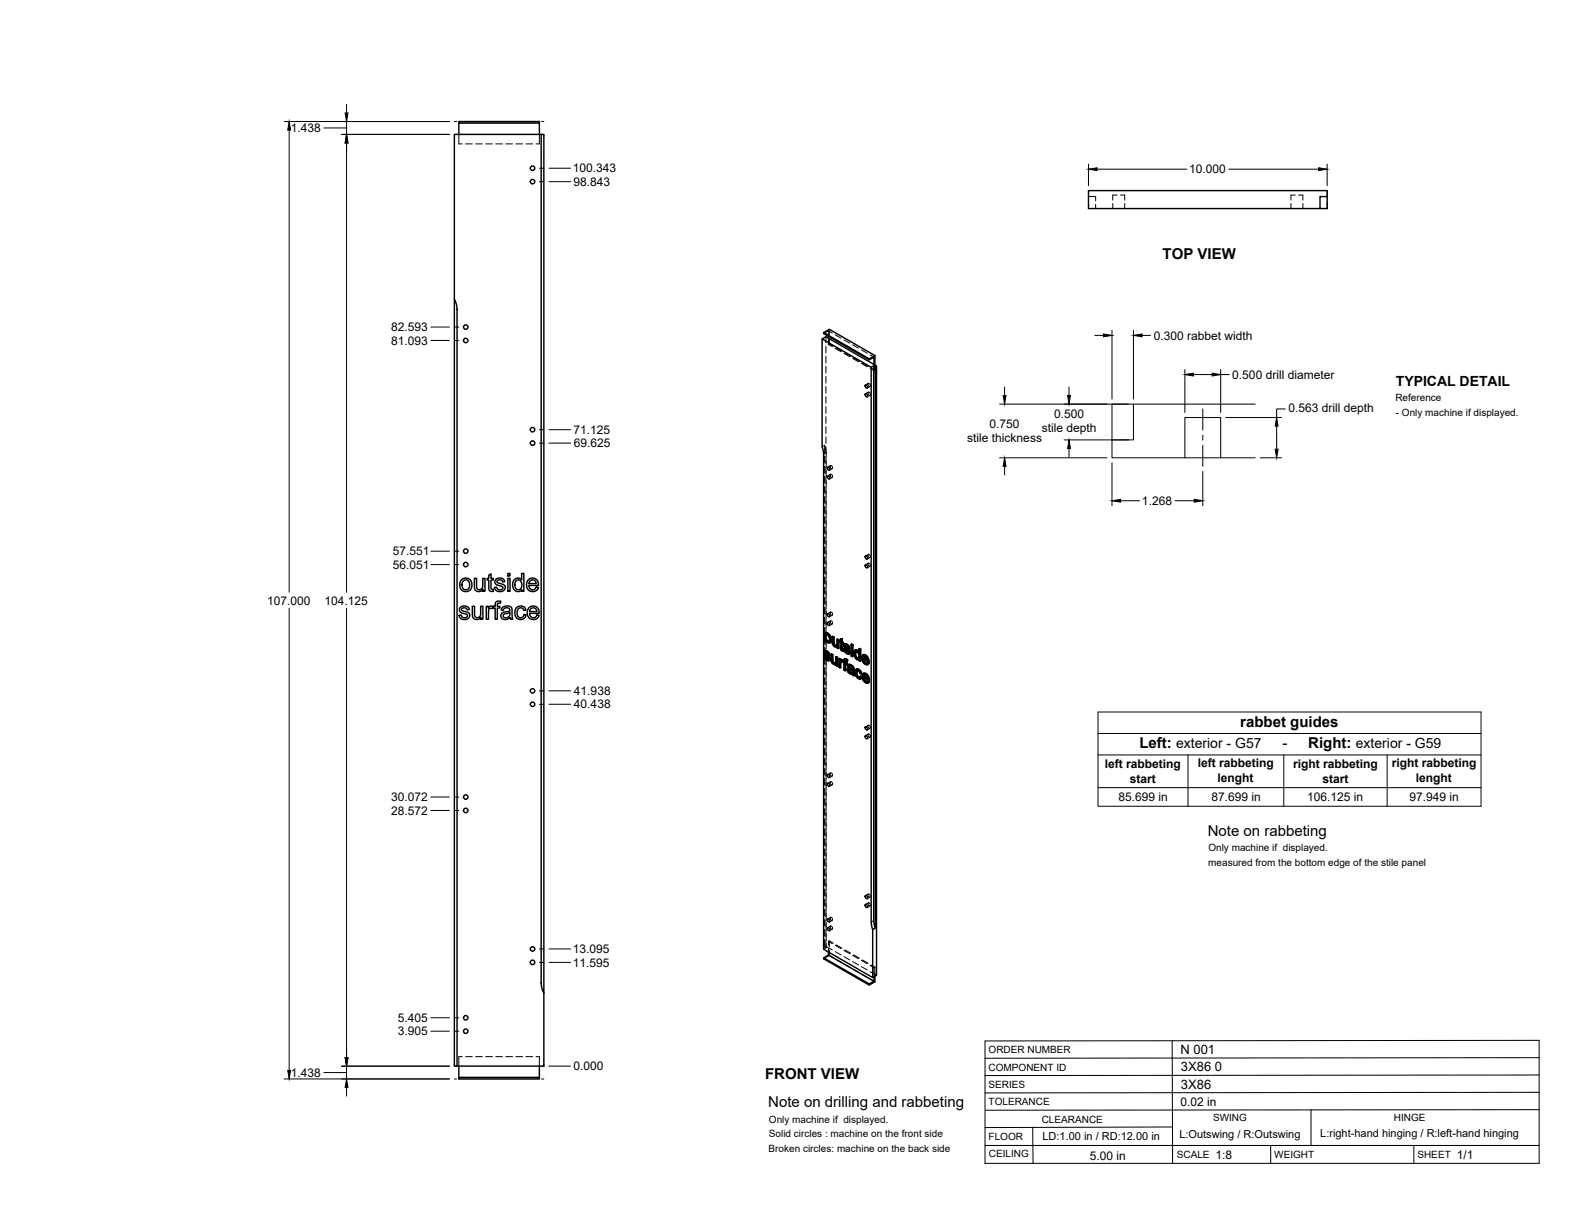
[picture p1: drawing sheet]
<svg xmlns="http://www.w3.org/2000/svg" width="559mm" height="432mm" viewBox="0 0 559 432" stroke-linecap="round" stroke-linejoin="round" font-family="sans-serif">
<!-- layer: Visible -->
<g fill="none" stroke="#000" stroke-width=".51">
<path d="M162.8 43.7v4M191.4 43.7h-28.6v-.6h28.6v4.6M192 47.7h1v304.6l-.7-1.4-.3-2.2zM192 47.7h-30.8v58.5M468.3 69.7h2.6v4.3h-2.6zM470.9 69.7v-2.1h-84.7v6.4h82.1M161.2 106.2l.6 1.4 .4 2.2v268.5h-1zM292.2 118l2-1.2 16.2 9.4M293.9 119.3v.7M291.7 120.3l17.4 10M307 139.8l.6 .1 .2 .9-.7-.2zM307 136.7l.6 .1 .2 .8-.7-.1z"/>
<path d="M308.4 127.3l-16.2-9.3v.4l16.2 9.3M310 129.8l-.9 .5v196.9l.5 2.6M310.4 126.2l-2 1.1v.4l1.7-1v2.6M310.4 126.2v3.3M310.5 130.1l-.5-.3v196.9l.5 2.6M310.5 130.1l.5-.3v216.3l-1.4 .7v-16.9l.9-.6M310.5 130.1v199.2M311 129.8l-18-10.3-1.3 .8v38.2l.5 2.7v71.5l.4 .2M293.6 168.9l.6 .2 .2 .8-.7-.2zM293.6 165.8l.6 .2 .2 .8-.7-.2zM307 197.3l.6 .2 .2 .8-.7-.2zM163.2 215.6l1-.5h1.2a1.34 1.34 0 0 1 1.1 1.2l-.8 .1a1.02 1.02 0 0 0-.9-.8 1.02 1.02 0 0 0-1 .8l2.2 .9a1.39 1.39 0 0 1 .5 1.8 1.39 1.39 0 0 1-1.7 .7l-.9-.1-.7-.6-.3-.8 .7-.1a1.11 1.11 0 0 0 1.1 1 1.11 1.11 0 0 0 1.1-1l-2-.8a1.17 1.17 0 0 1-.6-1.8z"/>
<path d="M163.8 205.6a2.3 2.3 0 0 1 3.6 1.8 2.3 2.3 0 0 1-3.4 2.1 2.81 2.81 0 0 1-.2-3.9zM164.4 206.1l.5-.3h.8l.7 .7 .2 1.7-.8 1h-1l-.7-.8-.1-1.4zM167.6 215.1h.8v2.6a1.15 1.15 0 0 0 1.1 1.4 1.15 1.15 0 0 0 1-1.5v-2.5h.8v4.6h-.7v-.7a1.64 1.64 0 0 1-1.9 .8 1.64 1.64 0 0 1-1.1-1.8zM168.3 205.2h.8v2.6a1.15 1.15 0 0 0 1.1 1.4 1.15 1.15 0 0 0 1.1-1.5v-2.5h.8v4.6h-.7v-.7a1.64 1.64 0 0 1-2 .8 1.64 1.64 0 0 1-1.1-1.9zM172.5 215.1h.7v.7a1.11 1.11 0 0 1 1.8-.6l.7-.1v-.5a1.31 1.31 0 0 1 .6-1.3 1.31 1.31 0 0 1 1.4 0l-.1 .7a.73 .73 0 0 0-.8 0 .73 .73 0 0 0-.4 .7v.4h1v.6h-1v4h-.7v-4h-.7v-.3l-.2 .6-.4-.2a1.07 1.07 0 0 0-1.1 1.5v2.4h-.8zM173.4 204.1l.8-.5v1.6h.8v.6h-.8v2.7a.52 .52 0 0 0 .2 .6 .52 .52 0 0 0 .6 0l.1 .7-.6 .1a1.04 1.04 0 0 1-1.1-1.5v-2.6h-.6v-.6h.6zM175.9 205.6l.9-.5 1.2 .1a1.34 1.34 0 0 1 1.1 1.2l-.8 .1a1.01 1.01 0 0 0-1-.8 1.01 1.01 0 0 0-1 .8l.4 .3 1.8 .6a1.4 1.4 0 0 1 .6 1.8 1.4 1.4 0 0 1-1.7 .7l-.9-.1-.8-.6-.3-.8 .8-.1a1.11 1.11 0 0 0 1.1 1 1.11 1.11 0 0 0 1.1-1l-1.9-.7a1.18 1.18 0 0 1-.9-.8 1.18 1.18 0 0 1 .3-1.2zM178.4 215.4l1.7-.4 1.3 .5 .5 4.2h-.8l-.1-.6a1.75 1.75 0 0 1-2 .8 1.75 1.75 0 0 1-1.3-1.6l.8-1 1.5-.3a.69 .69 0 0 0 .9-.7 .69 .69 0 0 0-1-.6l-.8 .1-.5 .7-.8-.1zM178.6 218.1l1.5-.5a.44 .44 0 0 1 .6-.2 .44 .44 0 0 1 .2 .6 1.2 1.2 0 0 1-1 1.2 1.2 1.2 0 0 1-1.4-.9zM180.2 205.2h.8v4.6h-.8zM180.2 203.5h.8v.8h-.8zM182.4 205.7a1.73 1.73 0 0 1 2.7 0v-2.2h.8v6.3h-.8v-.6a1.95 1.95 0 0 1-2.4 .3 1.95 1.95 0 0 1-.8-2.3z"/>
<path d="M183 206.2l.9-.5 .9 .5 .3 .7-.1 1.6a1.26 1.26 0 0 1-1.6 .6 1.26 1.26 0 0 1-.7-1.6zM183.3 215.5l1-.4a1.81 1.81 0 0 1 2.3 1.4l-.8 .1a1.26 1.26 0 0 0-1.6-.8 1.26 1.26 0 0 0-.7 1.6l.2 1.1 .5 .6a1.16 1.16 0 0 0 1.7-1.1l.7 .1-.3 .9a2.15 2.15 0 0 1-2.8 .5 2.15 2.15 0 0 1-.8-2.7zM187.4 205.7a2.15 2.15 0 0 1 2.6-.4 2.15 2.15 0 0 1 1.1 2.4h-3.5l.2 .8a1.29 1.29 0 0 0 1.3 .8 1.29 1.29 0 0 0 1.1-1l.8 .1-.4 .9a2.33 2.33 0 0 1-3.2-.1 2.33 2.33 0 0 1-.2-3.1zM187.7 215.6a2.15 2.15 0 0 1 2.5-.4 2.15 2.15 0 0 1 1.1 2.4h-3.4l.1 .8a1.29 1.29 0 0 0 1.3 .8 1.29 1.29 0 0 0 1.2-1l.8 .1-.5 .9a2.34 2.34 0 0 1-3.2 0 2.34 2.34 0 0 1-.1-3.2zM188.1 206.1l.6-.3h.8l.4 .4 .3 .9h-2.5zM188.3 216l.5-.3a1.27 1.27 0 0 1 1.7 1.3h-2.6zM293.6 217.8l.6 .2 .2 .8-.7-.2zM307 200.4l.6 .2 .2 .8-.7-.2zM292.2 233v103.8l17.4 10M292.5 230.9l.9 .1M292.6 232.9l.2-.2 .2 .6-.2 .1zM292.7 231.6l.4 .3"/>
<path d="M292.7 231.8l1.5 1.1M292.7 224.7h1.1zM292.7 224.7l-.4 .6 .1 1 .8 1.4a.98 .98 0 0 0 1.4 .2M292.8 230.8l-.4 .2M292.8 226l.2 .9M292.8 233.4l.5 .5h.5M292.8 230.9l.6 .1 .6 .4M292.8 232.7l-.4-.1a1.13 1.13 0 0 0 .5 1.4l.9 .5 .4-.1M292.9 232.1l1.5 1.2M292.9 231.4v.1M292.9 231.7l-.2-.3 .7 .2 .4 .8 .4 .1M293 226.9l.2-.1 .6 .6h-.4z"/>
<path d="M293 233.3l.5 .4M293 230.8l-.6 .2-.2 .6 1.6 1.9-.1 .5M293.2 225.1l-.2 .7M293.2 231.1l.5 .4 .3-.1 .3 .5M293.2 226.8l-.2-1-.2 .2 .1-.8 .4-.1 .6 .5 .4 .9-.2 1h-.6M293.3 233.9l.4 .1M293.5 224.8l.9 .9 .2-.1 .4 1.3M293.6 220.9l.6 .2 .2 .8-.7-.2zM293.7 231.5l.4 .5 .2-.1 .1 .5-.2 .1-.1-.5M293.8 227.4l.3 .1M293.8 224.7l.8 .9M293.8 234h-.1"/>
<path d="M293.9 233l.3 .4 .2-.1 .2 .5M294.2 233.4l.1 .6 .3-.2-.2 .4M294.3 234l-.1 .4 .2-.2-.3 .2M294.4 225.7l.3 1.4 .3-.2-.2 .9M294.7 227.1l-.1 .8 .2-.1-.4 .3M294.8 232.1l.7 .1v2.3M295.3 225.9l.6 .1 .1 2.2M295.3 232.4v2.2l.2-.1 .2 .4M295.3 234.6l.2 .4 .2-.1 .3 .3M295.5 235l.3 .3h.6l-.2 .1M295.5 232.2l-.7-.1 .1 2.5 .7 1 .5 .2 .4-.1M295.7 226.1v2.2l.3-.1 .1 .4"/>
<path d="M295.7 228.3l.2 .5 .2-.2 .4 .3M295.8 235.3l.4 .1M295.9 228.8l.3 .3 .6-.1-.2 .2M295.9 226l-.6-.1v2.4l.7 1.1 .6 .2 .4-.2M296.2 229.1l.4 .1M296.5 233.1l.4 .2 .3-.1v3l-.3 .1v-3M296.5 235.7v.4l.4 .2M296.5 235.7l-.1 .1M296.9 226.8l.7 .2v3l-.2 .1v-3M297 229.4v.5l.4 .2M297 229.4l-.2 .2M297.2 233.2l-.5-.3-.2 .2v1.8l-.3 .5"/>
<path d="M297.6 227l-.7-.2v1.9l-.3 .5M297.6 233.7l1.6 .7M298 234v.4l.8-.3M298.1 227.3l-.3 .1v.4l.3 .1 .1 2.5 .5 .5h.6l-.1-.4h-.4M298.1 226.8l.7-.2v1.1M298.2 234.9l.1 2-.2 .1v-1.6M298.3 233.8l-.7-.1v3l.5 .3M298.4 234.7h.1M298.5 234l-.3 .2M298.6 226.7v1.1l.6 .1M298.6 227.8l.6 .1-.2 .5v-.4M298.6 234.2l.4 .4"/>
<path d="M298.6 230.2l.4 .2M298.7 230.4l.5 .1M298.8 226.6l-.7 .2v.7l-.3-.1M298.8 228.3v1.8M298.9 235l-.6-.3v.6M299 228.4l-.4-.2v2l.3 .1M299 234.9l.4 .2v2.7l.4 .2M299 234.5v.4M299 234.7l-.1 .3M299 230.6l.1 .5M299 234.9l-.1 .1M299.3 230.3l.4 .2"/>
<path d="M299.6 228.5l.9 .1M299.7 233.8l1.1 .3M299.7 230.5l.2-.2 .2 .6-.2 .2zM299.8 229.2l.4 .3M299.8 229.4l1.5 1.1M299.8 235l.8 .2-.2 .5v-.4M299.9 228.4l-.3 .2M299.9 233.7l-.3 .1M299.9 231.1l.5 .4h.5M299.9 228.6h.6l.6 .4M299.9 230.3l-.4-.1a1.3 1.3 0 0 0 .6 1.5l.6 .4 .6-.1M300 229.7l1.6 1.2"/>
<path d="M300 229v.1M300.1 229.3l-.3-.2 .7 .2 .4 .7 .4 .1M300.1 234.4v.5M300.1 235.5v2.4l-.3 .1v-2.6l.6 .3M300.1 234l.7 .1-.3 .6v-.5M300.1 230.9l.5 .5M300.1 228.4l-.6 .2-.1 .7 1.5 1.8-.1 .5M300.3 228.7l.5 .4 .3-.1 .3 .5M300.4 233.8h-.8l-.2 1-.4-.3h.4M300.4 231.5l.4 .1M300.5 234.7l-.6-.3-.1 .6 .3-.1 .5 .3M300.8 229.1l.4 .5 .2-.1 .2 .5-.3 .1-.1-.5"/>
<path d="M300.9 237.1l.6-.1 .9 .4M300.9 231.6h-.1M301 230.6l.3 .5 .3-.2 .1 .5M301 237.9l.2 .4 .2-.1 .4 .3M301.1 237.7l.3 .5M301.1 237l-.3 .2M301.2 238.3l.3 .4h.7M301.2 236.4l.1-.1-.2 .3zM301.2 237.6l-.1 .1M301.2 235.8l.8 .1 .6 .4M301.3 237.6l.5 .2a.5 .5 0 0 1 .6 .4 .5 .5 0 0 1-.4 .6M301.3 237.6l-.2 .1"/>
<path d="M301.3 237.6l-.1 .1M301.3 236.3l.9 .5a.36 .36 0 0 1 .2 .6 .36 .36 0 0 1-.6 0l-.6-.3M301.3 231.1l.1 .5 .3-.2-.2 .4M301.4 237l-.8 .3 .2 1.1 .8 .7h.8l.1 .4 .4 .3M301.4 231.6l-.1 .4 .2-.2-.3 .3M301.4 235.7l-.5 .2M301.5 238.7h.8M301.8 236.1l.5 .4 .3-.2 .3 .4M302 229.7l.6 .2zM302 228.6l.6 .1zM302 229.7v3l.4 .3M302 228.6v.6l.4 .2"/>
<path d="M302 235.9l-.6-.2-.6 .2-.2 .4 .5 .3M302.3 236.5l.3 .4 .3-.2 .1 .5M302.6 229.9v3l-.2 .1v-3M302.6 228.7l-.2 .7v-.5M302.6 236.9l.2 .4 .2-.1 .1 2M302.8 237.3v2.1l.3-.2 .1 .5-.3 .1-.1-.4M303.4 232.1l.2 .9M303.4 230.7h.8l.5 .4M303.6 233l.2-.1 .5 .6-.2 .1zM303.6 231.3l.7 .2 .4 .9v1.1l-.6 .1M303.6 231.3l-.2 .8 .2-.2 .2 1M303.6 231.3h.1"/>
<path d="M303.7 230.6l-.4 .2M303.8 231.2l-.2 .7M303.8 238.8l.2 .9 .2-.1 .6 .6M303.9 237.5h.9l.7 .7M303.9 237.4l-.2 .1M304 239.8l.5 .6 .6-.1M304 230.8l.7 .4M304.1 237.3l-.2 .1M304.2 238l-.2 .7M304.2 230.7l-.5-.1a1.97 1.97 0 0 0 0 3.1l.6 .4 .5-.1M304.3 233.5l.3 .1M304.5 237.6l.7 .7 .3-.1 .3 .9-.2 .1-.4-.9"/>
<path d="M304.7 230.2l.7 .1v4.2l-.2 .1v-4.2M304.8 237.5h-1a2.14 2.14 0 0 0 1.5 3.4M304.8 234v.4l.4 .2M304.8 234l-.2 .1M305.2 240l.4 .3M305.4 230.3l-.7-.1v1.5l-.3-.5M305.6 239.2l-.4-.2-.5-.9a.45 .45 0 0 0-.7 0 .45 .45 0 0 0 0 .7l.2 .8M306 232.5l1.1-.1 .9 .9M306.2 233.4l1.5 .8-.5-1a.52 .52 0 0 0-.6-.4 .52 .52 0 0 0-.4 .6l.2-.1 1.2 .7M306.2 239h1.1l.8 .9M306.3 239.9l1.5 .9-.5-1.1a.52 .52 0 0 0-.6-.3 .52 .52 0 0 0-.4 .5l.3-.1 1.1 .7M306.4 234.7l.6 .6 .6-.1"/>
<path d="M306.4 233.9l.2 .7M306.6 232.9l-.2 .4M306.7 239.4l-.1 .4M306.9 232.5l.9 .9 .2-.1 .3 1.4M307 235.3l.4 .1M307.1 239.1l.8 .9 .2-.1 .4 1.3M307.1 232.4l-.6-.2-.6 .5v1.8l.6 .9 .8 .4h.5l.5-.6M307.3 239l-.6-.2-.7 .4v1.8l.5 .8 .9 .6h.5l.6-.6M307.5 235.3l-.1 .1M307.6 235.1l.5 .3M307.8 233.4l.3 1.4 .2-.1-.2 .1M307.9 240l.4 1.3 .2-.1-.2 .1"/>
<path d="M308.1 234.9l-1.9-1.1 .2 .9 .2-.1 .6 .5M308.3 235.2l-.5 .6M308.3 235.2l-.4-.3-.5 .5M305.6 240.3l.2-.1-.5 .7zM305.8 240.2l-.4-.3-.4 .5h-.5M306.6 240.5l.2 .6M306.6 241.3l.5 .5h.6M307 257.9l.6 .2 .2 .8-.7-.1zM307.1 241.8l.4 .1M307.6 241.9h-.1M307.8 241.6l.4 .3M308.3 241.5l-2-1.1 .3 .9 .2-.2 .5 .6"/>
<path d="M308.5 241.8l-.5 .6M308.5 241.8l-.5-.3-.5 .4M293.6 278l.6 .1 .2 .9-.7-.2zM293.6 274.9l.6 .1 .2 .8-.7-.1zM307 261.1l.6 .1 .2 .8-.7-.1zM307 317.8l.6 .2 .2 .8-.7-.2zM293.6 329.2l.6 .2 .2 .8-.7-.2zM293.6 326.1l.6 .1 .2 .9-.7-.2zM293.9 337.8v1.1l-1.7 .9v.4l16.2 9.3v-.4l-16.2-9.3M293.9 338.9l16.2 9.2-1.7 1M307 321l.6 .1 .2 .8-.7-.1zM193 352.3v26h-30.8"/>
<path d="M310.1 346.6v1.5M310.4 346.4v1.9l-2 1.2M162.8 378.3v4.5h28.6v-.5h-28.6M191.4 378.3v4"/>
<circle cx="188.9" cy="59.7" r=".79"/>
<circle cx="188.9" cy="64.4" r=".79"/>
<circle cx="165.2" cy="116" r=".79"/>
<circle cx="165.2" cy="120.8" r=".79"/>
<circle cx="188.9" cy="157.2" r=".79"/>
<circle cx="188.9" cy="152.5" r=".79"/>
<circle cx="165.2" cy="195.5" r=".79"/>
<circle cx="165.2" cy="200.3" r=".79"/>
<circle cx="188.9" cy="245.1" r=".79"/>
<circle cx="188.9" cy="249.9" r=".79"/>
<circle cx="165.2" cy="287.6" r=".79"/>
<circle cx="165.2" cy="282.8" r=".79"/>
<circle cx="188.9" cy="336.7" r=".79"/>
<circle cx="188.9" cy="341.5" r=".79"/>
<circle cx="165.2" cy="365.9" r=".79"/>
<circle cx="165.2" cy="361.1" r=".79"/>
</g>
<!-- layer: Hidden -->
<g fill="none" stroke="#000" stroke-width=".35">
<path d="M162.8 47.7v3.4h1.2M165.2 51.1h2.4M168.7 51.1h2.4M172.3 51.1h2.4M175.9 51.1h2.4M179.5 51.1h2.3M183 51.1h2.4M186.6 51.1h2.4M191.4 47.7v3.4h-1.2M386.2 69.7h2.5v1.6M388.7 72.5v1.5M394.8 72.2v1.8"/>
<path d="M396.3 69.2h-1.5v1.8M397.5 69.2h1.5v1.8M399 72.2v1.8M458 72.2v1.8M459.5 69.2h-1.5v1.8M460.7 69.2h1.6v1.8M462.3 72.2v1.8M293 119.5v2.1M293.9 117.4v1.9M293.9 117.4l-1.7 1M293.9 117.4l1.4 .8M294.2 116.8v2.1"/>
<path d="M296.3 118.8l2.1 1.2M293 122.8v2.4M293 126.4v2.4M293 130v2.4M293 133.5v2.4M293 137.1v2.4M293.9 120v2.2M294.2 122l-.3 .2 1.4 .8M294.2 120v2M294.2 122l1.4 .8M296.3 123.6l2.1 1.2M296.7 123.4l2 1.2"/>
<path d="M299.4 120.6l2.1 1.2M299.4 125.4l2.1 1.2M299.7 125.2l2.1 1.2M302.5 122.3l2.1 1.2M302.5 127.2l2.1 1.2M302.8 127l2.1 1.2M305.6 124.1l2.1 1.2M305.6 128.9l2.1 1.2M305.9 128.8l2.1 1.2M308 136.1a.57 .57 0 0 1 .7 .3 .57 .57 0 0 1-.3 .7l-.4-.4zM308 139.1a.58 .58 0 0 1 .7 .4 .58 .58 0 0 1-.3 .7l-.4-.3zM308.1 139.1l-1.1 .6"/>
<path d="M308.1 136l-1.1 .6M308.7 137.1l-1 .6M308.7 125.9l1.4 .8M308.7 130.7l1.4 .8M309 130.6l1.4 .7M310.1 129.3v2.2l.3-.2v-1.8M292.6 158l.4 1.7 .1 2.5M292.6 158v2.7M292.6 158l-.9 .5M293 140.7v2.4M293 144.3v2.3M293 147.8v2.4"/>
<path d="M293 151.4v2.4M293 155v2.4M293 158.6v2.3M308.7 140.2l-1 .6M292.6 161.9v2.4M292.6 165.4v2.4M292.6 169v2.4M292.6 172.6v2.4M292.6 176.1v2.4M292.6 179.7v2.4M293 162.1v2.4M293 165.7v2.4"/>
<path d="M293 169.3v2.3M293 172.8v2.4M293 176.4v2.4M293 180v2.4M293.1 163.4v2.3M293.1 166.9v2.4M293.1 170.5v2.4M293.1 174.1v2.3M293.1 177.7v2.3M294.6 168.3a.56 .56 0 0 1 .7 .3 .56 .56 0 0 1-.3 .8l-.4-.5zM294.6 165.2a.58 .58 0 0 1 .7 .3 .58 .58 0 0 1-.3 .8l-.4-.5zM294.6 168.3l-1 .6"/>
<path d="M294.6 165.2l-1 .5M295.3 169.4l-1 .6M295.3 166.3l-1 .5M292.6 183.3v2.4M292.6 186.9v2.4M292.6 190.4v2.4M292.6 194v2.4M292.6 197.6v2.4M293 183.6v2.3M293 187.1v2.4M293 190.7v2.4M293 194.3v2.4"/>
<path d="M293 197.8v2.4M293.1 181.2v2.4M293.1 184.8v2.4M293.1 188.4v2.3M293.1 191.9v2.4M293.1 195.5v2.4M293.1 199.1v2.4M308 199.9a.58 .58 0 0 1 .7 .3 .58 .58 0 0 1-.3 .7l-.4-.4zM308 196.7a.58 .58 0 0 1 .7 .4 .58 .58 0 0 1-.3 .7l-.4-.4zM308.1 199.8l-1.1 .6M308.1 196.7l-1.1 .6M308.7 197.8l-1 .6"/>
<path d="M292.6 201.2v2.3M292.6 204.7v2.4M292.6 208.3v2.4M292.6 211.9v2.3M292.6 215.5v2.3M292.6 219v2.4M293 201.4v2.4M293 205v2.4M293 208.6v2.3M293 212.1v2.4M293 215.7v2.4M293 219.3v2.4"/>
<path d="M293.1 202.6v2.4M293.1 206.2v2.4M293.1 209.8v2.4M293.1 213.4v2.4M293.1 216.9v2.4M294.6 217.2a.58 .58 0 0 1 .7 .3 .58 .58 0 0 1-.3 .8l-.4-.5zM294.6 217.2l-1 .5M295.3 218.3l-1 .5M308.7 200.9l-1 .6M292.2 232.7v.3M292.4 232.6l.3 .9-.2 .1M292.5 231.3l.1 .5-.3 .1"/>
<path d="M292.5 231l-.3 .4M292.5 225.6l.4 1.3-.2 .2M292.6 231.8l.2 .4-.2 .1M292.6 222.6v2.4M292.6 226.2v2.3M292.6 229.7v2.4M292.6 233.3v2.4M292.6 236.9v2.4M292.7 230.8l-.4 .3M292.7 233.5l.8 .7-.2 .1M292.8 231.4l.2-.1-.1 .1M292.8 232.2l1.2 1.1-.3 .1"/>
<path d="M292.9 226.9l.9 .9-.3 .2M292.9 224.6l-.6 1.1M293 231.3l-.3 .1M293 231.3l.5 .1-.3 .1M293 222.8v2.4M293 226.4v2.4M293 230v2.4M293 233.6v2.3M293 237.1v2.4M293.1 220.5v2.4M293.1 224.1v2.4M293.1 227.6v2.4"/>
<path d="M293.1 231.2v2.4M293.1 234.8v2.4M293.1 238.4v2.3M293.2 225.1l-.2 .1M293.2 225.1h.6l-.3 .1M293.5 231.4l.4 .4-.3 .1M293.5 234.2l.5 .2-.2 .1M293.8 225.1l.5 .6-.2 .1M293.8 227.8l.6 .2-.2 .1M293.9 231.8l.1 .4-.2 .2M293.9 233.8l-.1 .1M293.9 233.8l-.1 .2"/>
<path d="M294 233.3l.1 .3-.2 .1M294 232.2l.4 .2M294.1 233.6l-.2 .2M294.3 234.3l-.3 .1M294.3 227.4l-.2 .1M294.3 225.7l.2 .7-.2 .4M294.5 226.7l-.1 .5-.3 .4M294.6 220.3a.58 .58 0 0 1 .7 .3 .58 .58 0 0 1-.3 .8l-.4-.5zM294.6 227.9l-.2 .1M294.6 220.3l-1 .6M295.1 232v2.3l-.2 .2M295.1 234.3l.1 .5-.2 .1"/>
<path d="M295.2 234.8l.3 .4-.2 .2M295.3 221.4l-1 .6M295.5 225.7v2.4l-.2 .1M295.5 228.1l.1 .5-.2 .1M295.5 235.2l.5 .4-.3 .1M295.6 228.6l.3 .4-.2 .1M295.9 229l.5 .3-.3 .2M296 235.6l.8-.1-.2 .1M296.4 229.3h.8l-.2 .1M296.4 235.3h.1M296.5 235.2l-.2 .2M296.7 235.1l-.3 .2"/>
<path d="M296.7 232.9v2l-.3 .3M296.8 235.5l-.3 .6M296.8 236l.4 .2M296.8 229h.1M297 229l-.3 .1M297.1 228.9l-.3 .1M297.1 226.7v1.9l-.3 .4M297.2 229.3l-.2 .6M297.2 229.7l.4 .3M297.9 233.6v3l-.3 .1M297.9 236.6l.4 .3M298 227.6l.4 .2-.3 .1"/>
<path d="M298 227.2l-.2 .6M298.1 227.3l.3 .1M298.3 234.2v.1M298.4 227.8v2.4l-.2 .1M298.4 226.7v.7l-.3 .1M298.4 230.2l.2 .3-.2 .1M298.4 234.1l-.4 .3M298.5 234.6l-.1 .1M298.5 234.5l.3 .1-.2 .1M298.6 228.2l.2-.2v.3M298.6 230.5l.4 .3-.3 .1M298.8 234.6l.3 .3"/>
<path d="M298.8 228l.4 .3M299 230.8l.3 .1M299 234.7l.3-.1-.2 .3M299.2 234.4l.1 .1M299.3 234.8l.3 .2-.2 .1M299.3 234.6l-.2 .3M299.3 234.4l-.3 .2M299.4 234.5l.2 .1M299.5 230.2l.3 .9-.2 .1M299.6 228.9l.1 .5-.3 .1M299.6 235v2.6l-.2 .2M299.6 237.6l.5 .3"/>
<path d="M299.7 228.6l-.4 .4M299.7 233.9l-.1 .7-.2 .2M299.7 229.4l.3 .4-.3 .1M299.8 228.5l-.4 .2M299.8 233.7l-.3 .3M299.8 235.4l.3-.1v.2M299.8 231.1l.8 .7-.2 .1M299.9 234.4h.2M300 229.8l1.1 1.1-.3 .1M300.1 228.9l-.1 .1M300.1 235.3l.5 .3M300.1 228.9l.5 .1-.3 .2"/>
<path d="M300.2 234.3h.2l-.2 .2M300.4 234.3l.3 .2M300.6 229l.4 .4-.3 .1M300.6 231.8l.6 .2-.3 .1M300.8 237.5l.2 .8-.2 .1M300.8 236.2l.5 .3M300.9 237.2l-.4 .4M300.9 231.5h.2M301 229.4l.1 .4-.2 .2M301 237l-.4 .3M301 238.3l.7 .6-.3 .1M301.1 235.8l-.5 .5"/>
<path d="M301.1 230.9l.1 .3-.2 .2M301.1 231.5l-.2 .1 .2-.1M301.1 235.7l-.3 .2M301.1 229.8l.5 .2M301.2 231.2l-.1 .3M301.3 237.6l.2-.1zM301.3 237.6h-.1M301.3 236.3l.2-.1zM301.4 237.5l-.3 .1M301.4 231.9l-.2 .1M301.5 237.5l1.1 .3-.2 .2M301.5 236.2l.5 .1-.3 .2"/>
<path d="M301.7 238.9l.5 .2-.3 .1M302 236.3l.5 .5-.3 .1M302.2 239.1l.4-.1-.2 .1M302.2 229.6v3l-.2 .1M302.2 228.5l-.2 .7M302.2 232.6l.4 .3M302.2 229l.4 .3M302.4 237.4h.2M302.4 238.6l-.2 .1M302.5 236.8l.1 .5-.2 .1M302.5 238.5l-.2 .2M302.6 237.8l-.3 .8"/>
<path d="M302.6 237.3l-.2 .3M302.6 239l.1 .4-.2 .1M302.7 239.4l.5 .3M303.1 231.7l.2 .9-.2 .1M303.3 232.6l.4 .7-.2 .2M303.3 230.9l-.4 .9M303.5 230.7l-.5 .4M303.6 238.4l.3 1.4-.2 .1M303.7 233.3l.5 .6-.2 .1M303.7 237.6l-.3 .9M303.8 231.2h.5l-.2 .1M303.8 231.2l-.2 .1"/>
<path d="M303.8 231.2h.1M303.9 239.8l.9 .8-.3 .2M303.9 237.4l-.4 .4M304.2 238h-.2M304.2 237.9h.6l-.2 .2M304.2 233.9l.8-.1-.2 .2M304.3 231.2l.4 .4-.1 .3M304.7 231.2l.2 .3M304.8 237.9l.4 .4-.3 .1M304.8 231.8l.2 1-.2 .1M304.8 233.5l-.2 .1M304.9 230.1v1.4l-.2 .2"/>
<path d="M305 232.8l-.4 .8M305 233.8l-.2 .6M305 234.2l.4 .3M305.2 238.3l.2 .6-.2 .1M305.4 238.9l.4 .2M305.4 239.9l-.4 .5M305.9 233.3l.4 1.3-.3 .2M306.1 239.9l.3 1.3-.2 .1M306.2 233.8l.2-.1v.2M306.3 234.6l.9 1-.2 .1M306.3 232.3l-.6 1.1M306.4 233.7l1.9 1.1"/>
<path d="M306.4 238.9l-.5 1.1M306.6 232.9h-.2M306.6 232.8h.6l-.3 .2M306.7 239.4l-.1 .1M306.8 239.3l.5 .1-.2 .1M307.2 232.8l.5 .6-.2 .2M307.2 235.6l.7 .1-.2 .2M307.3 239.4l.5 .6-.2 .1M307.6 235.2h.1M307.6 234l.3 .1M307.7 235.2h-.1M307.7 233.4l.2 .7-.2 .1"/>
<path d="M307.8 240l.2 .7-.2 .1M307.9 234.9l-.3 .3M308 235.7h-.1M292.6 240.5v2.3M292.6 244v2.4M292.6 247.6v2.4M292.6 251.2v2.4M292.6 254.7v2.4M292.6 258.3v2.4M293 240.7v2.4M293 244.3v2.4M293 247.8v2.4"/>
<path d="M293 251.4v2.4M293 255v2.4M293 258.6v2.3M293.1 241.9v2.4M293.1 245.5v2.4M293.1 249.1v2.4M293.1 252.6v2.4M293.1 256.2v2.4M293.1 259.8v2.4M304.8 240.6l.7 .2M305.2 240.3h-.1M306.3 240.4l.2-.2 .1 .3"/>
<path d="M306.4 241.2l.9 .9-.2 .2M306.5 240.2l2 1.1M307.3 242.1l.8 .2-.3 .1M307.7 240.5l.3 .2M307.7 241.8h.1M307.7 241.8l-.1 .1M308 241.5l-.3 .3M308 257.3a.59 .59 0 0 1 .7 .4 .59 .59 0 0 1-.3 .7l-.4-.6zM308.1 257.3l-1.1 .6M308.2 242.2l-.1 .1M308.7 258.4l-1 .6M292.6 261.9v2.4"/>
<path d="M292.6 265.5v2.3M292.6 269v2.4M292.6 272.6v2.4M292.6 276.2v2.4M292.6 279.7v2.4M293 262.1v2.4M293 265.7v2.4M293 269.3v2.4M293 272.9v2.3M293 276.4v2.4M293 280v2.4M293.1 263.4v2.3"/>
<path d="M293.1 266.9v2.4M293.1 270.5v2.4M293.1 274.1v2.4M293.1 277.7v2.3M294.6 277.4a.58 .58 0 0 1 .7 .3 .58 .58 0 0 1-.3 .7l-.4-.4zM294.6 274.3a.58 .58 0 0 1 .7 .3 .58 .58 0 0 1-.3 .7l-.4-.5zM294.6 277.3l-1 .6M294.6 274.2l-1 .6M295.3 278.4l-1 .6M295.3 275.3l-1 .6M308 260.5a.57 .57 0 0 1 .7 .3 .57 .57 0 0 1-.3 .7l-.4-.4zM308.1 260.4l-1.1 .6"/>
<path d="M308.7 261.5l-1 .6M292.6 283.3v2.4M292.6 286.9v2.4M292.6 290.4v2.4M292.6 294v2.4M292.6 297.6v2.4M293 283.6v2.3M293 287.1v2.4M293 290.7v2.4M293 294.3v2.4M293 297.9v2.3M293.1 281.2v2.4"/>
<path d="M293.1 284.8v2.4M293.1 288.4v2.3M293.1 292v2.3M293.1 295.5v2.4M293.1 299.1v2.4M292.6 301.2v2.4M292.6 304.7v2.4M292.6 308.3v2.4M292.6 311.9v2.4M292.6 315.5v2.3M292.6 319v2.4M293 301.4v2.4"/>
<path d="M293 305v2.4M293 308.6v2.4M293 312.1v2.4M293 315.7v2.4M293 319.3v2.4M293.1 302.7v2.3M293.1 306.2v2.4M293.1 309.8v2.4M293.1 313.4v2.4M293.1 316.9v2.4M308 317.2a.58 .58 0 0 1 .7 .4 .58 .58 0 0 1-.3 .7l-.4-.4zM308.1 317.2l-1.1 .6"/>
<path d="M308.7 318.3l-1 .6M292.6 336l.5 .3M292.6 322.6v2.4M292.6 326.2v2.3M292.6 329.8v2.3M292.6 333.3v2.7M293 322.9v2.3M293 326.4v2.4M293 330v2.4M293 333.6v2.1M293 335.7l-.4 .3M293 335.7l2.3 1.3"/>
<path d="M293.1 320.5v2.4M293.1 324.1v2.4M293.1 327.7v2.4M293.1 331.2v2.4M293.1 334.8v1.5M293.1 336.3l-.9 .5M293.9 335.3v-1.3l.3-.2v2.1M293.9 336.5v1.3M293.9 334l1.4 .8M294.2 339l-2 1.2M294.2 337v2M294.2 333.8l1.4 .8"/>
<path d="M294.2 339l1.4 .8M294.6 328.6a.58 .58 0 0 1 .7 .3 .58 .58 0 0 1-.3 .8l-.4-.5zM294.6 325.5a.58 .58 0 0 1 .7 .3 .58 .58 0 0 1-.3 .8l-.4-.5zM294.6 328.6l-1 .5M294.6 325.5l-1 .5M295.3 329.7l-1 .5M295.3 326.6l-1 .5M296.3 335.4l2.1 1.2M296.3 337.6l2.1 1.2M296.7 335.2l2 1.2M299.4 337.2l2.1 1.2M299.4 339.4l2.1 1.2"/>
<path d="M299.7 337l2.1 1.2M302.5 339l2.1 1.2M302.8 338.8l2.1 1.2M308 320.3a.59 .59 0 0 1 .7 .4 .59 .59 0 0 1-.3 .7l-.4-.6zM308.1 320.3l-1.1 .6M308.7 321.4l-1 .6M296.7 340.4l2 1.2M299.7 342.2l2.1 1.2M302.5 341.2l2.1 1.2M302.8 344l2.1 1.2M305.6 340.8l2.1 1.1M305.6 343l2.1 1.1"/>
<path d="M305.9 340.6l2.1 1.2M305.9 345.8l2.1 1.2M308.7 342.5l1.4 .8 .3-.1M308.7 344.8l2.3 1.3M309 342.4l1.4 .8M309 347.6l1.4 .7M310.1 343.3v3.3M310.4 343.2v3.2M164 374.9h-1.2v3.4M165.2 374.9h2.4M168.7 374.9h2.4M172.3 374.9h2.4"/>
<path d="M175.9 374.9h2.4M179.5 374.9h2.3M183 374.9h2.4M186.6 374.9h2.4M190.2 374.9h1.2v3.4"/>
</g>
<!-- layer: Reference -->
<g fill="none" stroke="#000" stroke-width=".35">
<path d="M161.2 43.1h.8M162 47.7h-.8v.8M191.4 59.7h1.6M192.2 47.7h.8v.8M192.2 43.1h.8M191.4 64.5h1.6M386.2 67.6v2.1M386.2 71.9v2.1M470.9 67.6v2.1M470.9 71.9v2.1M161.2 116.1h1.6M161.2 120.8h1.6"/>
<path d="M191.4 152.5h1.6M191.4 157.2h1.6M402.1 143.4v12.7h-7.6M445.3 143.4h-50.8v19h50.8M420.4 162.4v-14.3h12.7v14.3M161.2 195.6h1.6M161.2 200.3h1.6M191.4 245.1h1.6M191.4 249.9h1.6M161.2 282.8h1.6M161.2 287.6h1.6M191.4 336.7h1.6"/>
<path d="M191.4 341.5h1.6M161.2 377.5v.8h.8M161.2 361.1h1.6M161.2 365.9h1.6M193 377.5v.8h-.8M161.2 382.8h.8M192.2 382.8h.8"/>
</g>
<!-- layer: Hidden Narrow -->
<path d="M293.1 160.7l-.9 .5M293.5 232.8l-.2 .2M295.1 233.8l-.3 .2M295.5 227.6l-.2 .1M296.7 234.6l-.2 .1M297.1 228.3l-.2 .2M298.4 229.5l-.3 .2M299.6 234.3l-.2 .1M300.6 230.4l-.2 .2M301.9 237.6l-.3 .1M302.6 238l-.2 .1" fill="none" stroke="#000" stroke-width=".35"/>
<!-- layer: Visible Narrow -->
<path d="M293.5 232.3l-.2 .1M295.5 233.9l-.2 .1M295.9 227.7l-.2 .1M298.8 229.8l-.2 .1M300.1 234.6l-.3 .1M300.6 229.9l-.2 .1M301.8 237.2l-.2 .1M303 237.6l-.2 .2M303 238.3l-.2 .2M310 326.7l-.9 .5" fill="none" stroke="#000" stroke-width=".35"/>
<!-- layer: Titleblock -->
<path d="M349.5 369.3l196.6-.2v43.7h-196.6zM415.9 369.3l.1 43.5M546.1 375.3l-196.6 .2M416 399.9l-66.5 .2M465.1 393.7v12.7M546.1 393.7l-196.3 .2M546.1 387.6l-196.6 .2M546.1 381.4l-196.6 .2M349.5 406.4h196.6M366.4 400l.1 12.8M450.8 406.4v6.4M501.6 406.4v6.4" fill="none" stroke="#000" stroke-width=".36"/>
<!-- layer: Custom Tables -->
<path d="M389.6 252.6h135.9v33.5h-135.9zM389.6 260.2h135.9M389.6 267.9h135.9M389.6 279.5h135.9M421.5 267.9v18.2M455.5 267.9v18.2M492.1 267.9v18.2" fill="none" stroke="#000" stroke-width=".35"/>
<!-- layer: FD_Dimensions -->
<g fill="none" stroke="#000" stroke-width=".35">
<path d="M123 37v3.1M100.8 43.1h58.6M102.6 46.2v163.9M114.9 45.4h8.1M121.2 47.7h38.2M123 43.1v4.6M123 50.7v159.4M194.8 59.7h7.6M386.2 58.3v7.6M470.9 58.3v7.6M194.8 64.5h7.6M389.2 60h31.9"/>
<path d="M436 60h31.8M152.9 116h6.5M388.4 119h3.1M394.5 117.2v24.4M402.1 117.2v24.4M405.2 119h3M152.9 120.8h6.5M356.4 137.3v3M379.3 137.3v3M420.4 131.1v15.3M423.4 132.9h6.6M433.1 131.1v15.3"/>
<path d="M433.1 132.9h3M194.8 152.5h7.6M194.8 157.2h7.6M354.6 143.4h45.8M377.5 156.1h22.9M379.3 159.1v3.1M434.9 148.1h19.8M452.9 151.2v8.2M456 145.1h-3.1v3M354.6 162.4h38.1M356.4 165.5v3M394.5 164.2v15.3"/>
<path d="M397.6 177.7h6.8M416.9 177.7h6.8M426.7 167.3v12.2M447.1 162.4h7.6M152.9 195.6h6.5M102.6 215.8v164M123 215.8v159.4M152.9 200.3h6.5M194.8 245.1h7.6M194.8 249.9h7.6M152.9 282.8h6.5M152.9 287.5h6.5"/>
<path d="M194.8 336.7h7.6M194.8 341.5h7.6M121.2 378.3h38.2M123 378.3v4.5M152.9 361.1h6.5M152.9 365.9h6.5M194.8 378.3h7.6M100.8 382.8h58.6M114.9 380.6h8.1M123 385.9v3"/>
</g>
<g fill="#000" stroke="#000" stroke-width=".35">
<path d="M102.6 43.1l.5 3.1h-1zM123 47.7l.5 3h-1.1zM122.4 40.1h1.1l-.5 3zM386.2 60l3-.5v1zM467.8 59.5l3.1 .5-3.1 .5zM391.5 118.5l3 .5-3 .5zM402.1 119l3.1-.5v1zM420.4 132.9l3-.5v1zM430 132.4l3.1 .5-3.1 .5zM355.9 140.3h1l-.5 3.1zM379.3 156.1l.5 3h-1zM378.8 140.3h1l-.5 3.1z"/>
<path d="M452.4 159.4h1.1l-.6 3zM452.9 148.1l.6 3.1h-1.1zM356.4 162.4l.5 3.1h-1zM394.5 177.7l3.1-.5v1zM423.7 177.2l3 .5-3 .5zM102.1 379.8h1l-.5 3zM122.4 375.2h1.1l-.5 3.1zM123 382.8l.5 3.1h-1.1z"/>
</g>
<!-- layer: Smart Centers -->
<path d="M426.7 145.1v7.5M426.7 154.4v1.8M426.7 158v7.5" fill="none" stroke="#000" stroke-width=".35"/>
<g font-size="5.3">
<text x="412.5" y="92">TOP VIEW</text>
<text x="440" y="257.8">rabbet guides</text>
<text x="404.3" y="265.4">Left: exterior - G57</text>
<text x="455" y="265.4">-</text>
<text x="464.2" y="265.4">Right: exterior - G59</text>
<text x="428.5" y="296.6">Note on rabbeting</text>
<text x="271.4" y="382.7">FRONT VIEW</text>
<text x="272.6" y="392.9">Note on drilling and rabbeting</text>
</g>
<text font-size="5" x="495.2" y="136.9">TYPICAL DETAIL</text>
<g font-size="4.6">
<text x="418.8" y="373.8">N 001</text>
<text x="419" y="380.1">3X86 0</text>
<text x="419" y="386.2">3X86</text>
</g>
<g font-size="4.3">
<text x="103.2" y="46.9">1.438</text>
<text x="203.2" y="61.2">100.343</text>
<text x="203.5" y="66">98.843</text>
<text x="421.9" y="61.5">10.000</text>
<text x="138.8" y="117.5">82.593</text>
<text x="138.8" y="122.3">81.093</text>
<text x="409.3" y="120.5">0.300 rabbet width</text>
<text x="437.2" y="134.4">0.500 drill diameter</text>
<text x="374" y="148.3">0.500</text>
<text x="457.1" y="146.2">0.563 drill depth</text>
<text x="203.5" y="153.9">71.125</text>
<text x="351.1" y="151.8">0.750</text>
<text x="369.7" y="153.4">stile depth</text>
<text x="203.5" y="158.7">69.625</text>
<text x="343.2" y="157">stile thickness</text>
<text x="405.2" y="179.2">1.268</text>
<text x="139.4" y="197">57.551</text>
<text x="139.4" y="201.8">56.051</text>
<text x="94.8" y="214.5">107.000</text>
<text x="115.1" y="214.5">104.125</text>
<text x="203.6" y="246.6">41.938</text>
<text x="203.6" y="251.4">40.438</text>
<text x="392" y="272.6">left rabbeting</text>
<text x="425" y="272.2">left rabbeting</text>
<text x="458.8" y="272.6">right rabbeting</text>
<text x="493.8" y="272.2">right rabbeting</text>
<text x="400.9" y="277.7">start</text>
<text x="432" y="277.3">lenght</text>
<text x="469.2" y="277.7">start</text>
<text x="502.3" y="277.3">lenght</text>
<text x="138.8" y="284.3">30.072</text>
<text x="396.8" y="284.3">85.699 in</text>
<text x="429.8" y="284.3">87.699 in</text>
<text x="463.8" y="284.3">106.125 in</text>
<text x="500.1" y="284.3">97.949 in</text>
<text x="138.8" y="289.1">28.572</text>
<text x="203.2" y="338.2">13.095</text>
<text x="203.2" y="342.9">11.595</text>
<text x="141.1" y="362.6">5.405</text>
<text x="141.1" y="367.4">3.905</text>
<text x="103.2" y="382">1.438</text>
<text x="203.5" y="379.8">0.000</text>
<text x="418.8" y="392.4">0.02 in</text>
<text x="386.7" y="411.6">5.00 in</text>
<text x="431.3" y="411.1">1:8</text>
<text x="516.9" y="411.1">1/1</text>
</g>
<g font-size="3.9">
<text x="369.9" y="404.5">LD:1.00 in / RD:12.00 in</text>
<text x="418.4" y="403.6">L:Outswing / R:Outswing</text>
<text x="468.4" y="403.6">L:right-hand hinging / R:left-hand hinging</text>
</g>
<g font-size="3.5">
<text x="495.1" y="142.4">Reference</text>
<text x="495.2" y="147.5">- Only machine if displayed.</text>
<text x="428.7" y="302.1">Only machine if displayed.</text>
<text x="428.7" y="307.2">measured from the bottom edge of the stile panel</text>
<text x="350.8" y="373.6">ORDER NUMBER</text>
<text x="350.8" y="379.9">COMPONENT ID</text>
<text x="350.8" y="386.1">SERIES</text>
<text x="350.8" y="392.2">TOLERANCE</text>
<text x="272.8" y="398.4">Only machine if displayed.</text>
<text x="369.6" y="398.4">CLEARANCE</text>
<text x="430.4" y="397.8">SWING</text>
<text x="494.5" y="397.6">HINGE</text>
<text x="272.8" y="403.5">Solid circles : machine on the front side</text>
<text x="350.8" y="404.5">FLOOR</text>
<text x="272.7" y="408.6">Broken circles: machine on the back side</text>
<text x="350.8" y="410.5">CEILING</text>
<text x="417.5" y="410.9">SCALE</text>
<text x="452.1" y="410.9">WEIGHT</text>
<text x="502.9" y="410.9">SHEET</text>
</g>
</svg>
